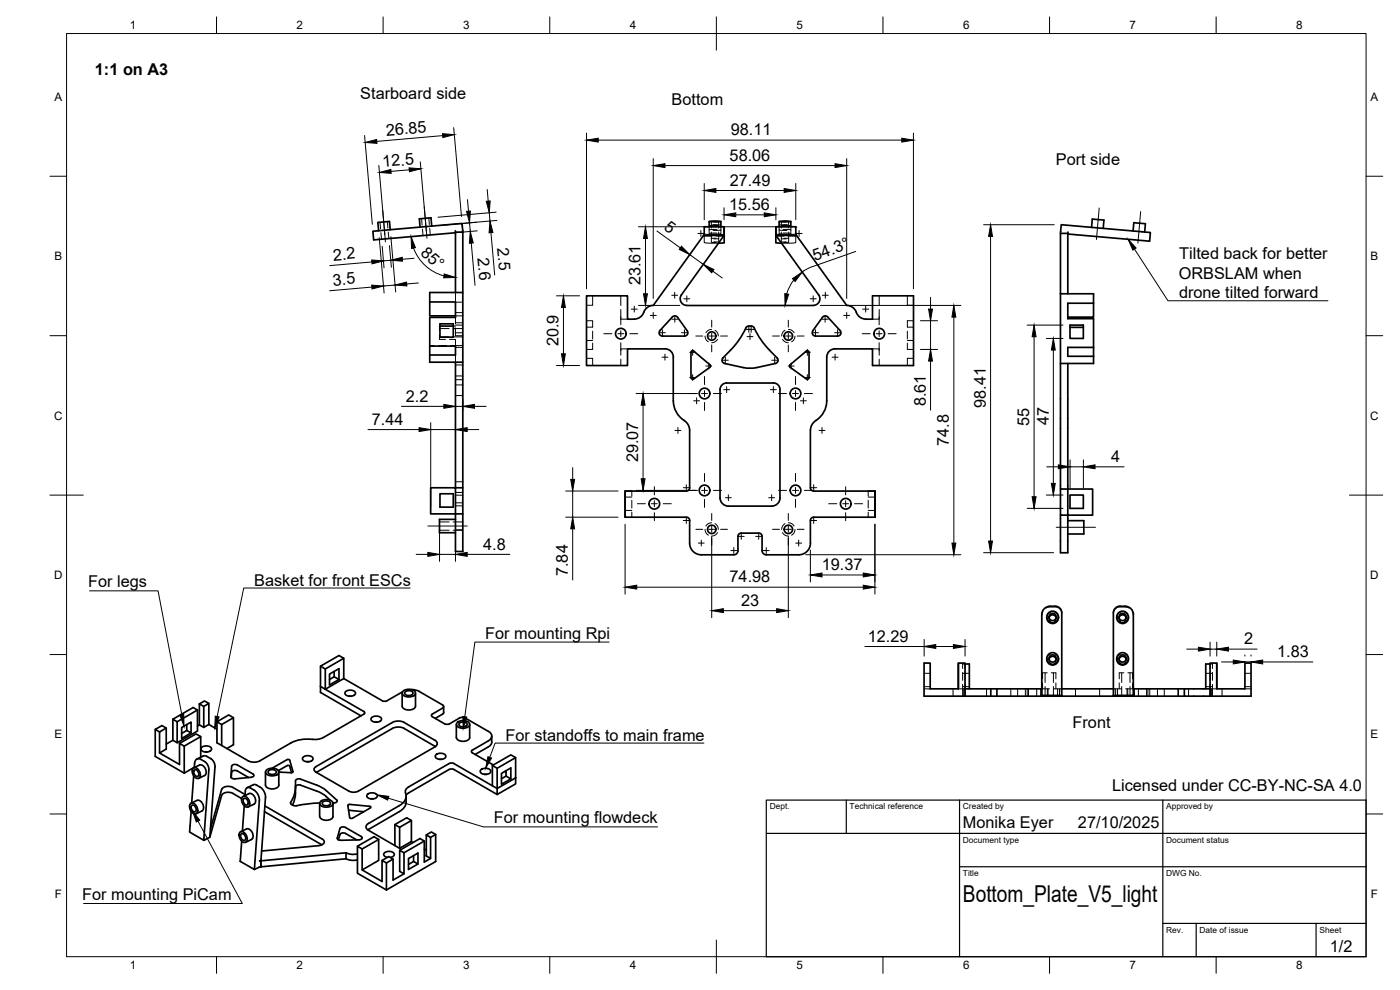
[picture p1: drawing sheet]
<svg xmlns="http://www.w3.org/2000/svg" width="420mm" height="297mm" viewBox="0 0 420 297" stroke-linecap="round" stroke-linejoin="round" font-family="sans-serif">
<!-- layer: Visible -->
<g fill="none" stroke="#000" stroke-width=".51">
<path d="M117.1 68.9l-.2-2.5-3.1 .3h-.4l.2 2.5M129.6 67.8l-.3-2.5-3.4 .3 .2 2.5M136.7 69.2v.5M138.9 69.6v95.9h-2.2v-11.3h2.2M138.9 69.6h-2.2v18.2M138.9 69.6l-.2-2.6-26.8 2.4 .2 2.6 24.6-2.2M211.2 70.6h.1M211.3 70l-.1 .6M212.8 68l.1-1.5 1.7-.2 1.7 .2v1.5M217.3 68l.1 4.8-1.7 .2M217.3 68v2.6M217.3 68h-6v2"/>
<path d="M232.9 68v2.6l12.8 17.9a2 2 0 0 1-1.6 3.1M232.9 68l-.1 2.6M232.9 68h5.9v2M233.8 68v-1.5l1.8-.2 1.7 .2v1.5M234.5 73l-1.7-.2v-2.2h6.2l15.1 21.1M238.8 70l.2 .6M239 70.6h.1M318.3 70v76.7h2.2v-37.6M318.3 70h2.2v18.1M318.3 70l.2-2.6 26.7 2.4-.2 2.6-24.5-2.2M320.5 69.6v.5M327.6 68.2l.3-2.5 3.4 .3-.2 2.5"/>
<path d="M340 69.3l.3-2.5 3.1 .3h.3l-.2 2.5M129 90.6v4.2h7.7M132 97.2h4v4h-4zM132 97.8h4M138.9 87.8h-9.9v2.8h7.7v4.6h-7.7v13.5h9.9M196.1 91.6a3.2 3.2 0 0 0-3.1 2.6l-1.1 1.1a5.5 5.5 0 0 1-3.6 .5v-7h-12.3v20.9h12.3v-5h11.3a2.48 2.48 0 0 1 2.5 2.5v13a7.3 7.3 0 0 0 3.7 6.3l1 1.5 .2 1.1v17.2a1.01 1.01 0 0 1-1 1h-18.4v7.9h18.4a.97 .97 0 0 1 1 1v6.8a3.5 3.5 0 0 0 3.5 3.5h9.7a1.23 1.23 0 0 0 1.3-1.3v-4.3a.97 .97 0 0 1 1-.9l5.2-.1a1.01 1.01 0 0 1 1 1M201.8 95.1l.5-.3 .8 .2 3.2 4.3a1.01 1.01 0 0 1-.9 1.5h-6.6a1.01 1.01 0 0 1-.9-.6 1.01 1.01 0 0 1 .2-1l3.7-4.1M206.1 91.7h38M206.1 91.6a2 2 0 0 1-1.6-3.1l12.8-17.9h-6.1l-15.2 21.1M248.4 95.1l3.7 4.1a1.01 1.01 0 0 1 .2 1 1.01 1.01 0 0 1-.9 .6M248.4 95.1l-.5-.3-.8 .2-3.2 4.3a1.01 1.01 0 0 0 .9 1.5h6.6M254.1 91.6a3.2 3.2 0 0 1 3.1 2.6l1.1 1.1a5.5 5.5 0 0 0 3.6 .5v-7h12.3v20.9h-12.3v-5h-11.3a2.47 2.47 0 0 0-2.5 2.5v13.1a7 7 0 0 1-3.3 5.9"/>
<path d="M318.3 88.1h9.9v2.9h-7.7v4.6h7.7v13.5h-9.9M321.1 97.5h4v4h-4zM321.1 98.2h4M328.2 91v4.2h-7.7M129 103.9h7.7v2.6h-7.7M136.7 108.7v37.7h2.2M213 109.4l-4.8-4.1-.7 .1-.1 .3v7.6l.3 .4h.5M213.1 109.4l.1 .4-.2 .4-4.8 3.5M218.1 114.9h14M218.1 114.9a2 2 0 0 0-2 2v32.4a2.51 2.51 0 0 0 2.5 2.6M231 105.1l2.2 2.3a1.01 1.01 0 0 1-.5 1.7l-7.3 1.4-1.8-.1-6.1-1.3M231 105.1a29 29 0 0 1-5-7.1 1.67 1.67 0 0 0-2.6 1.2 23.5 23.5 0 0 1-4.2 5.9l-2.2 2.3a1 1 0 0 0 .5 1.7"/>
<path d="M232.1 114.9a1.97 1.97 0 0 1 2 2v32.4a2.51 2.51 0 0 1-2.5 2.6h-13M237.1 109.4l4.9-4.1 .7 .1 .1 7.9-.3 .4h-.5M237.1 109.4l-.1 .4 .2 .4 4.8 3.5M328.2 104.2h-7.7v2.7h7.7M244.9 126.2l-1.2 1.2-.5 1.7v17.3a1.01 1.01 0 0 0 1 .9h18.4h-2M129.2 146.4h7.5v7.8h-7.5zM132 148.2h4v4h-4zM136.7 155.8h-4.8v4h4.8M189.6 147.3h-2v7.9M262.6 155.2h-18.4a1.01 1.01 0 0 0-1 1v6.8a3.5 3.5 0 0 1-3.5 3.5h-9.7a1.26 1.26 0 0 1-1.3-1.3v-4.2M262.6 155.2v-7.9v7.9M318.3 154.6v11.2h2.2v-11.2"/>
<path d="M318.3 146.7v7.9h2.2M320.5 156.2h4.8v4h-4.8M320.5 146.7h7.4v7.9h-7.4zM321.1 148.5h4v4h-4zM96.2 199.9l1.4 .8 5.6-3.2-1.5-.8-5.5 3.2v6.1M103.2 197.5v6.1M287.6 199v7.7M289.6 199.2h1.3v7.5M312.7 184.4v24.2h5.9M314.1 197.6a1.77 1.77 0 0 0 1.8 1.9 1.77 1.77 0 0 0 1.7-1.9M314.1 185.1a1.77 1.77 0 0 0 1.8 2 1.77 1.77 0 0 0 1.7-2M314.8 197.8a1.09 1.09 0 0 1 1.1-.9 1.09 1.09 0 0 1 1.1 .9"/>
<path d="M314.8 185.3a1.09 1.09 0 0 1 1.1-.8 1.09 1.09 0 0 1 1.1 .8M315.2 181.9h1.5M315.2 181.9a2.5 2.5 0 0 0-2.5 2.5M316.7 181.9a2 2 0 0 1 2 2l-.1 24.7M335.1 197.6a1.77 1.77 0 0 0 1.8 1.9 1.77 1.77 0 0 0 1.7-1.9M335.1 185.1a1.77 1.77 0 0 0 1.8 2 1.77 1.77 0 0 0 1.7-2M335.8 197.8a1.09 1.09 0 0 1 1.1-.9 1.09 1.09 0 0 1 1.1 .9M335.8 185.3a1.09 1.09 0 0 1 1.1-.8 1.09 1.09 0 0 1 1.1 .8M340.1 184.4v24.2h-5.9M340.1 184.4a2.5 2.5 0 0 0-2.5-2.5 2.86 2.86 0 0 0-3.2 1l-.3 1v24.7M363.2 199h2v7.7h8.4v-7.7h1.9v9.9h-12.3zM363.2 199.2h-1.3v7.5"/>
<path d="M365.2 199v7.7M46.6 218.8v8.2l8.7 5 3-1.8M47.9 219.6l-1.3-.8 2-1.1 1.3 .7v6.4l-2 1.1 6 3.5v-6.3l1.4 .8v8.1M49.9 218.4l-2 1.2v6.3M51.9 215.8l6.1-3.5 1.3 .7v6.3l-6.1 3.5-1.3-.7-2 1.2M51.9 215.8l1.3 .8v6.2M51.9 215.8v6.3M54.5 218.3l2.8-1.7v3.3l-2.8 1.7zM56 217.4v1.8M57.3 219.9l-1.3-.7-1.5 .9M59.3 217.9l.5-.4 1.4 .8 1.5-.9 2.4 1.4M59.3 213l-6.1 3.6"/>
<path d="M59.8 211.2l1.4 .7v6.4M59.8 211.2l1.6-.9 1.3 .8-1.5 .8M59.8 211.2v6.3M62.7 211.1v6.3M65.1 216.6v6.3l9.4 5.4M70.1 215.3l-1.5-.8-3.5 2.1 1.4 .8M96.2 206v1.8l12.1 7M97.6 200.7v6.1l-1.4-.8M98.9 202.3l2.8-1.7v3.3l-2.8 1.6zM100.3 201.5v1.6l1.4 .8M100.3 203.1l-1.4 .8M103.7 207.6a2.08 2.08 0 0 1 3 .2 1.78 1.78 0 0 1-3 .6z"/>
<path d="M104.7 208.9h.8M111.5 215.4a2.08 2.08 0 0 1 3 .2 1.78 1.78 0 0 1-3 .6zM112.5 216.7h.8M117.8 216.8l-23 13.2a.87 .87 0 0 0-.6 .8 .87 .87 0 0 0 .6 .9l9.9 5.7 1.4 .3 1.5-.3M117.8 218.6l-22.8 13.1M117.8 216.8l1.1-.4 1.9 .1 9.7 5.6a1.08 1.08 0 0 1 .7 1 1.08 1.08 0 0 1-.7 1l-23 13.3M117.8 218.6l1.1-.4 1.9 .1 9.9 5.7M120.7 208v3.9a2.31 2.31 0 0 0 4 0v-3.9M120.8 207.6l-4.7 2.7-1 .1-11.9-6.8-5.6 3.2 11.6 6.7 .2 .1v.5l-12.4 7.2M120.9 207.4a2.63 2.63 0 0 1 3.8 .4 1.79 1.79 0 0 1-2.5 1.3 1.15 1.15 0 0 1-1.2-.4 1.15 1.15 0 0 1-.1-1.3zM121.5 207.7a1.54 1.54 0 0 1 2.5 .3 1.45 1.45 0 0 1-2.6 0zM123.5 206.9l2.4 .6"/>
<path d="M125.9 207.5l6.9 4M132.8 211.5l.3 .2v.6l-3.3 1.9-.2 .7 3.9 2.3 .7 .1 .7-.1 3-1.7M133.1 212v2l-2.5 1.5M136.9 217.4v3.9M137.2 216.8a2.63 2.63 0 0 1 3.7 .4 1.79 1.79 0 0 1-2.4 1.3 1.15 1.15 0 0 1-1.2-.4 1.15 1.15 0 0 1-.1-1.3zM137.8 217.1a1.54 1.54 0 0 1 2.4 .3 1.45 1.45 0 0 1-2.5 0zM137.9 215.4l1.1-.2 .7 .2M139.7 215.5l6.9 3.9M140.9 217.4l.1 3.9a2.31 2.31 0 0 1-4 0M146.6 219.4a1.51 1.51 0 0 1 1 1.4 1.51 1.51 0 0 1-1 1.5M287.6 206.7h-8.4v-7.7h-1.9v9.9h78.1M287.6 206.7v-7.7h2v9.9"/>
<path d="M289.6 206.7h23l-.1 2.2M297.3 206.7v2.2M312.7 206.6l-.2 2.3M312.7 208.6l-.2 .3M318.6 208.6v.3zM318.6 206.7h15.5M334.1 208.6l.1 .3zM340.1 208.6v.2M340.1 206.6l.2 2.3M340.1 208.8l.2 .1M340.2 206.7h15.2M340.3 206.7v2.2"/>
<path d="M363.2 206.7h-7.8v2.2h7.8M55.3 223.9l4.9-2.9v6.2M58 230.5a1.44 1.44 0 0 1 2 1.1 1.09 1.09 0 0 1 .1 1.4 1.09 1.09 0 0 1-1.3 .4l-1-1.2a1.66 1.66 0 0 1 .2-1.7zM58.1 230.4l1.8-.9a1.94 1.94 0 0 1 1.7 1.1 1.94 1.94 0 0 1-.2 2.1l-1.8 .8M58.1 232.8l-.6 8.1M58.4 231a1.21 1.21 0 0 1 1.1 .6 1.21 1.21 0 0 1-.1 1.3 1.21 1.21 0 0 1-1.1-.6 1.21 1.21 0 0 1 .1-1.3zM58.4 229l-.1 1.3M58.4 229a1.19 1.19 0 0 1 .6-1.2 1.19 1.19 0 0 1 1.3 .1 3.3 3.3 0 0 1 2.4 3.1M60.2 221l-1.4-.8-4.9 2.9M60.5 224.3a2.08 2.08 0 0 1 3 .3 1.78 1.78 0 0 1-3 .5zM60.9 226.8h.6l.7 .2M60.9 226.9l-1.8 .8"/>
<path d="M61.5 225.6h.8M62.2 227l1 .6M62.7 231l-1.5 21.1M63.2 227.6l1 1.1 .3 1.4-1.5 21.1-1.9 .9M66.5 238.7l-3.5 12.4M66.5 236.9l-3.3 11.8M66.5 238.7a2.59 2.59 0 0 1 3.4-.7l2.6 1.6M66.5 236.9a2.59 2.59 0 0 1 3.4-.6l3.7 2.1M66.5 223.7v-6.3l3.6-2.1v8.1l-2 1.2M69.6 229.7l.8-.4 .8 .2 4.7 2.7 .3 .6-.8 .4-4.9 .5-.9-.2-.3-.4zM72.8 239.1a1.44 1.44 0 0 1 2 1.1 1.09 1.09 0 0 1 .1 1.4 1.09 1.09 0 0 1-1.3 .4l-.9-1.2a1.66 1.66 0 0 1 .1-1.7zM73 239l1.7-.9a1.94 1.94 0 0 1 1.8 1.1 1.94 1.94 0 0 1-.3 2.1l-1.7 .8"/>
<path d="M73.2 239.6a1.21 1.21 0 0 1 1.1 .6 1.21 1.21 0 0 1-.1 1.3 1.21 1.21 0 0 1-1.1-.7 1.21 1.21 0 0 1 .1-1.2zM73.5 238.7l.1-1.4a.98 .98 0 0 1 .5-.9 .98 .98 0 0 1 1.1 0 3.9 3.9 0 0 1 2.6 3.8M74.6 233.3l-3.4-2-.8-.2-.8 .4-.2 1.9M78.1 236.2l-1.3-.8h-.5l-2.1 .9M78.1 236.2l1.2 1.3 .4 1.8-1.4 18.8-.4 .2 .4-.1M79.9 231.1a2.63 2.63 0 0 1 3.8 .4 1.79 1.79 0 0 1-2.5 1.3 1.15 1.15 0 0 1-1.2-.4 1.15 1.15 0 0 1-.1-1.3zM80.5 231.4a1.54 1.54 0 0 1 2.5 .2 1.45 1.45 0 0 1-2.6 0zM81.7 230.5l4.4-2.6h.5l.3 .2 1 3.4M83.5 231.2l2.6-1.5h.5l.3 .2 .6 1.9M87.9 231.5l-.5 .3-3.7-.1v3.9a2.31 2.31 0 0 1-4 0v-3.9M88.7 236.1a9.7 9.7 0 0 1-1.5 4.9l.3 .3M88.7 236.1l-.1 3-.8 2.4"/>
<path d="M88.7 234.3v1.8M88.7 236.1l.5-.5 .8-.1 5.1 1.9M88.7 234.3l.5-.5 .8-.1 6.7 2.6 4.5 3.9-.3 .6-1 .1M90.9 227.2a2.08 2.08 0 0 1 3 .3 1.78 1.78 0 0 1-3 .6zM92 228.5h.7M95.1 237.3l2 1.1 2 1.7M97 221.3a8.3 8.3 0 0 1-5 .5l-2.5 .3-1.6 .5-10.4 5.9-1.9 .1-1.1-.3M110.2 238.4a2.08 2.08 0 0 1 3 .3 1.78 1.78 0 0 1-3 .5zM111.3 239.7h.7M121.9 238.9v1.8M130.8 226.5a2.08 2.08 0 0 1 3 .3 1.78 1.78 0 0 1-3 .5zM131.8 227.8h.8"/>
<path d="M136.2 229.1l11.6 6.7M136.2 229.1l-.7-.2-.7 .2-12.2 7a1.67 1.67 0 0 0-.7 2.4 3.3 3.3 0 0 1-2.1 3.2l-9.2 5.4a1.08 1.08 0 0 0-.8 1 1.08 1.08 0 0 0 .8 1l7.9 4.6v-6.3l3.5-2 1.5 .8-3.6 2-1.4-.8M136.2 230.9l-.7-.2-.7 .2-12.2 7-.7 .7M141.8 225.9l6.3 3.6M141.8 225.1l-.3 .4 .3 .4M144.3 231a2.08 2.08 0 0 1 3 .3 1.78 1.78 0 0 1-3 .5zM145.3 232.3h.8M146.6 222.3l-4.8 2.8M146.6 224.1l-4 2.3M147.6 220.9v2.1l-1 1.1M147.8 229.7v6.1l1.4 .8v1.8l-13-7.5M149.2 230.5l5.5-3.2v6.1l-5.5 3.2z"/>
<path d="M151.5 231.5l.4 .2M151.9 231.3v1.6l1.4 .8v-3.3l-2.8 1.7v3.2l2.8-1.6M151.9 232.9l-1.4 .8M154.7 233.4v1.8l-5.5 3.2M154.7 227.3l-1.4-.8-5.5 3.2 1.4 .8M57.2 241.1a1.44 1.44 0 0 1 2 1.2 1.09 1.09 0 0 1 .1 1.3 1.09 1.09 0 0 1-1.3 .4l-.9-1.1a1.66 1.66 0 0 1 .1-1.8zM57.4 243.4l-.5 6.2 4.2 2.5M57.4 241l1.7-.9a1.94 1.94 0 0 1 1.8 1.2 1.94 1.94 0 0 1-.3 2l-1.7 .9M57.6 241.6a1.21 1.21 0 0 1 1.1 .7 1.21 1.21 0 0 1-.1 1.2 1.21 1.21 0 0 1-1.1-.6 1.21 1.21 0 0 1 .1-1.3zM72 249.7a1.44 1.44 0 0 1 2 1.1 1.09 1.09 0 0 1 .2 1.4 1.09 1.09 0 0 1-1.3 .4l-1-1.2a1.66 1.66 0 0 1 .1-1.7zM72.2 249.6l1.8-.9a1.94 1.94 0 0 1 1.7 1.1 1.94 1.94 0 0 1-.2 2.1l-1.8 .8M72.5 250.2a1.21 1.21 0 0 1 1.1 .6 1.21 1.21 0 0 1-.1 1.3 1.21 1.21 0 0 1-1.1-.6 1.21 1.21 0 0 1 .1-1.3z"/>
<path d="M73.3 241.8l-.6 7.5M77.8 240.2l-1.5 20.7-4.2-2.5 .4-6M78.2 258.2l.1 .1M78.2 258.2h.1M78.2 258.2l.1 1.9M78.3 258.3v1.8M78.3 258.3h.1M78.3 258.2h-.1M79.4 243.5l17.2 10M79.5 241.8l17.2 10a1.01 1.01 0 0 1 .5 1.2 1.01 1.01 0 0 1-1.1 .6l-17.6 1.7M95.9 241.1v3.9a2.31 2.31 0 0 0 4 0v-3.9M95.9 240.9l-3.5 .3-3.7 .6-1.3-.5"/>
<path d="M96.2 240.5a2.63 2.63 0 0 1 3.7 .4 1.79 1.79 0 0 1-2.5 1.3 1.15 1.15 0 0 1-1.1-.4 1.15 1.15 0 0 1-.1-1.3zM96.8 240.8a1.54 1.54 0 0 1 2.4 .2 1.45 1.45 0 0 1-2.5 0zM99.9 240.8l.1 .1M102 248.6l.7-.5 .8 .1 5.1 3-.1 .6-.8 .2M102 250.4l.7-.5 .8 .1 3.5 2M102 248.6l-.8 2.8 .2 .5 .8 .2 5.5-.1M102 250.4l-.4 1.6M103.8 255.9v1.8M103.8 255.9l-25.5 2.4M103.8 257.7l-25.5 2.4M103.9 255.9l1.6 .4 1.8-.1M103.9 257.7l1.6 .4 1.8-.1"/>
<path d="M104.4 241.7l.5 3.6M104.4 241.7l.6-.4 6.3 .8-.2 .3-5.3 3.1h-.5l-.4-.2M104.6 243.2l4.6 .4M107.3 253.9l4.9-2.9 1.4 .9-4.9 2.8M113.6 251.9v6.3l-4.9 2.8M116 258.9v8.1M116.3 257.2a.91 .91 0 0 1-1.1-.9 .91 .91 0 0 1 1.1-.8h.9a.91 .91 0 0 1 1.1 .9 .91 .91 0 0 1-1.2 .9M118 257.8l-2 1.1-1.3-.7M118.5 253.7l1.4 .8M120 255.1l6-3.5 1.3 .8v6.3l1.9-1.1M120 255.1l1.2 .8v6.3l-1.2-.8zM121.9 240.7l-.2 1-1.2 1.4-10.1 5.9"/>
<path d="M123.5 246.2v6.3l-3.6 2v-6.3M123.5 252.5l.5 .3M124.1 256.7v1.8l-1.5 .9M124.1 258.5l1.3 .7-2.8 1.7v-3.3l2.8-1.6v3.2M127.3 252.4l-6.1 3.5M127.3 254.7l.6 .4M127.9 250.5l1.3 .8v6.3l-1.3-.8zM127.9 250.5l1.6-.9 1.2 .8-1.5 .9M130.7 250.4v8.1l-14.7 8.5M78.3 260.1l-2 .8M78.3 260.1h.1M121.2 262.2l-3.2 1.9v-6.3l-1.3-.8-2 1.2v6.3l-6-3.5v-6.3l-1.4-.8v8.1l8.7 5"/>
<circle cx="186.3" cy="100.1" r="1.6"/>
<circle cx="211.4" cy="118.1" r="1.6"/>
<circle cx="213.6" cy="100.8" r="1.26"/>
<circle cx="236.6" cy="100.8" r="1.26"/>
<circle cx="238.7" cy="118.1" r="1.6"/>
<circle cx="263.9" cy="100.1" r="1.6"/>
<circle cx="196.4" cy="151.1" r="1.6"/>
<circle cx="211.4" cy="147.1" r="1.6"/>
<circle cx="213.6" cy="158.8" r="1.26"/>
<circle cx="236.6" cy="158.8" r="1.26"/>
<circle cx="238.7" cy="147.1" r="1.6"/>
<circle cx="253.8" cy="151.1" r="1.6"/>
<circle cx="315.9" cy="197.6" r="1.75"/>
<circle cx="315.9" cy="185.1" r="1.75"/>
<circle cx="315.9" cy="185.1" r="1.09"/>
<circle cx="315.9" cy="197.6" r="1.09"/>
<circle cx="336.9" cy="185.1" r="1.09"/>
<circle cx="336.9" cy="197.6" r="1.09"/>
<circle cx="336.9" cy="197.6" r="1.75"/>
<circle cx="336.9" cy="185.1" r="1.75"/>
</g>
<!-- layer: Hidden -->
<g fill="none" stroke="#000" stroke-width=".3">
<path d="M114 66.7l.2 1.9M114.3 69.8l.2 2M116.2 66.5l.2 1.9M116.5 69.6l.2 2M126.5 65.6l.2 1.9M126.8 68.7l.2 2M128.7 65.4l.2 2M129 68.5l.1 2M138.7 67l.2 2.6M138.8 69.6l-2.1 .2M211.2 70.7l.1-.5v.5M211.3 70.6v.2"/>
<path d="M211.3 70.8l.1 2 4.2 .2M211.3 70.2l2.1 .2 3.9-.2M211.3 68.2h.1M211.3 70.8h2.4M211.3 70v.2M212.8 68v2.1l2.4-.2M212.8 66.5h3.5M212.9 67.6l2.3 .1M213.5 69.6v3.1l1.5 .1M214 67.4l2.3 .2M214.2 66.6l1.5-.1v1.9M214.9 70.8h2.3"/>
<path d="M214.9 71.5l-1.4 .1M214.9 67.5l-1.4 .1M214.9 66.4l-1.4 .1v1.9M215.2 68.8l-2.4 .2M215.7 71.6l-1.5 .1M215.7 69.6v3.1l-1.5-.1M215.7 67.6l-1.5 .1M216.3 69l-2.3 .1M216.3 70.1l-2.3 .1M216.3 68v2.1M233 70.8h2.3M233.8 68v2.1l2.4 .1"/>
<path d="M233.8 66.5h3.5M233.8 69l2.4 .1M234.5 71.6l1.5 .1M234.5 69.6v3.1l1.5-.1M234.5 67.6l1.5 .1M235 68.8l2.3 .2M235.2 71.5l1.5 .1M235.2 67.5l1.5 .1M235.2 66.4l1.5 .1v1.9M236 66.6l-1.5-.1v1.9M236.2 67.4l-2.4 .2M236.5 70.8h2.3"/>
<path d="M236.7 69.6v3.1l-1.5 .1M237.3 67.6l-2.3 .1M237.3 68v2.1l-2.3-.2M238.8 70.8v2l-4.3 .2M238.8 70.2l-2 .2-4-.2M238.8 68.2h.1M238.8 70.2v.6M238.8 70.2v.5M238.8 70v.2M238.9 70.6l.1 .1M131.9 98.6h2.9M132 97.8l-.1 1.4"/>
<path d="M136 98.6h2.9M136 97.8h.7M136.7 87.8v2.8l2.2 .1M136.7 95.2v2M136.7 98.4v2.3h2.2M136.7 99.9h2.2M136.7 96.8h2.2M136.7 94.8h2.2M136.7 93.8h2.2M136.7 97.5h2.2M176 96.2h1.9v2h-1.9M177.9 88.8v2.8h-1.9"/>
<path d="M177.9 99.4v2.3M186.3 88.8v2.9M186.3 92.9v2.9h2M213.6 98.8l-1 .3-.7 .7M214.6 99.1l.7 .6 .3 1.1M235.6 99.1l-.7 .6-.3 1.1M236.6 98.8l1 .3 .7 .7M263.9 92.9v2.9h-2M263.9 88.8v2.9M272.3 88.8v2.8h1.9M272.3 99.4v2.3M274.2 96.2h-1.9v2h1.9"/>
<path d="M129 103.7h1.5M131.6 103.7h2.4M131.9 100.4v1.4h1.8M131.9 101.1h2.9M134.9 101.8h1.8M135.2 103.7h3.7M136 101.1h2.9M136.7 101.9v2M136.7 106.5v2.2M136.7 113.9h2.2M136.7 104.2h2.2M136.7 112.8h2.2"/>
<path d="M136.7 109.5h2.2M136.7 115.5h2.2M136.7 118.7h2.2M176 107.5h1.9v2.2M176 102.2h1.9M177.9 102.9v1.9h-1.9M186.3 107.8v1.9M188.3 104.7h-2v1.9M211.6 100.8l.2 1 .8 .8M215.3 101.8l-.9 .8-.8 .2M234.8 101.8l1 .8 .8 .2M238.6 100.8l-.2 1-.8 .8"/>
<path d="M261.9 104.7h2v1.9M263.9 107.8v1.9M272.3 102.9v1.9h1.9M272.3 102.2h1.9M274.2 107.5h-1.9v2.2M131.9 156.6h2.9M131.9 159.1h2.9M136 156.6h2.9M136 159.1h2.9M136.7 159h2.2M136.7 150.9h2.2M136.7 148.6h2.2"/>
<path d="M136.7 151.8h2.2M136.7 144.6h2.2M136.7 147.8h2.2M187.6 153.1h2M187.6 149.1h2M189.6 147.3v1.6M189.6 150.1v2.3M189.6 153.7v1.5M211.6 158.8l.2 1 .8 .8M213.6 156.9l-1 .2-.7 .7M214.6 157.1l.7 .7 .3 1M215.3 159.8l-.9 .9-.8 .1"/>
<path d="M234.8 159.8l1 .9 .8 .1M235.6 157.1l-.7 .7-.3 1M236.6 156.9l1 .2 .7 .7M238.6 158.8l-.2 1-.8 .8M260.6 153.1h2M260.6 149.1h2M260.6 147.3v1.6M260.6 150.1v2.3M260.6 153.7v1.5M289.6 199.2h-.7v1.4M289.6 199v1.4M313 183.3l-.3 1.3"/>
<path d="M313.9 182.5a4.6 4.6 0 0 1 3.1-.4 1.98 1.98 0 0 1 1.6 2M314.8 185.1v.5M314.8 197.6v.4M314.8 197.8l.1 .6 .4 .6M314.8 185.3l.1 .7 .4 .5M315.3 196.2l-.9 .6-.3 1M315.3 183.7l-.9 .7-.3 .9M316.5 196.2l.9 .6 .2 1M316.5 183.7l.9 .7 .2 .9M317 197.8l-.1 .6-.4 .6M317 185.3l-.1 .7-.5 .5M317 185.1v.5"/>
<path d="M317 197.6v.4M335.8 185.1v.5M335.8 197.6v.4M335.8 197.8l.1 .6 .4 .6M335.8 185.3l.1 .7 .4 .5M336.3 196.2l-.9 .7-.3 .9M336.3 183.7l-.9 .7-.3 .9M337.5 196.2l.9 .7 .2 .9M337.5 183.7l.9 .7 .2 .9M338 197.8l-.1 .6-.4 .6M338 185.3l-.1 .7-.4 .5M338 185.1v.5"/>
<path d="M338 197.6v.4M338.9 182.5a4.6 4.6 0 0 0-3.1-.4 1.98 1.98 0 0 0-1.7 2M339.8 183.3l.3 1.3M363.2 199.2h.7v1.4M363.2 199v1.4M277.3 206.7h1.9M277.3 206h1.9M277.3 202h1.9M286 206.7v2.2M287.6 206.7h2M288.9 206h2M288.9 202h2"/>
<path d="M288.9 201.8v2.3M288.9 205.3v3.6M289.2 206.7v2.2M289.6 205.2v3.7M289.6 201.6v2.4M296.1 206.7v2.2M299.1 206.7v2.2M299.3 206.7v2.2M303.4 206.7v2.2M305.4 206.7v2.2M307.7 206.7v2.2M308.3 206.7v2.2"/>
<path d="M308.7 206.7v2.2M311.1 206.7v2.2M312.6 206.7h2.4M312.7 206.6v.1M312.9 204.9v1.8M313.6 201.9v2.9M313.6 206v2.9M314.3 201.9h-1.4v1.8M314.3 206.7v2.2M314.5 206.7v2.2M315.5 201.9h1.4v1.8M316.1 201.9v2.9"/>
<path d="M316.1 206v2.9M316.2 206.7h2.4M316.9 204.9v1.8M317.4 206.7v2.2M318 206.7v2.2M318.5 206.7l.1 2.1M318.6 208.6h.1M322.8 206.7v2.2M330 206.7v2.2M334.1 206.7h2.5M334.3 206.7l-.1 2.1M334.8 206.7v2.2"/>
<path d="M335.4 206.7v2.2M335.9 204.9v1.8M336.6 201.9v2.9M336.6 206v2.9M337.3 201.9h-1.4v1.8M337.8 206.7h2.3M338.2 206.7v2.2M338.5 206.7v2.2M338.5 201.9h1.4v1.8M339.1 201.9v2.9M339.1 206v2.9M339.9 204.9v1.8"/>
<path d="M340.1 206.6l.1 .1M341.7 206.7v2.2M344.1 206.7v2.2M344.5 206.7v2.2M345.1 206.7v2.2M347.4 206.7v2.2M349.4 206.7v2.2M353.5 206.7v2.2M353.7 206.7v2.2M356.7 206.7v2.2M361.9 206h2M361.9 202h2"/>
<path d="M363.2 205.2v3.7M363.2 206.7h2M363.2 201.6v2.4M363.6 206.7v2.2M363.9 201.8v2.3M363.9 205.3v3.6M366.8 206.7v2.2M373.6 206.7h1.9M373.6 206h1.9M373.6 202h1.9"/>
</g>
<!-- layer: Visible -->
<g fill="#000">
<circle cx="187.6" cy="155.2" r=".25"/>
<circle cx="97.6" cy="206.8" r=".25"/>
<circle cx="61.1" cy="252.1" r=".25"/>
</g>
<!-- layer: BORDER -->
<g fill="none" stroke="#000" stroke-width=".3">
<path d="M20 10.1h390v276.9h-390zM65 5.1v5M115 5.1v5M165 5.1v5M215 5.1v10M265 5.1v5M315 5.1v5M365 5.1v5M15 52.9h5M410 52.9h5M15 100.7h5M410 100.7h5"/>
<path d="M15 148.6h10M405 148.6h10M15 196.4h5M410 196.4h5M15 244.2h5M410 244.2h5M65 287v5M115 287v5M165 287v5M215 282.1v9.9M265 287v5M315 287v5"/>
<path d="M365 287v5"/>
</g>
<!-- layer: TITLEBLOCK -->
<path d="M230 240.1h180v46.9h-180zM230 250h180M254 240.1v9.9M288 240.1v46.9M349 240.1v46.9M288 260.1h122M349 277.1h61M359 277.1v9.9M395 277.1v9.9" fill="none" stroke="#000" stroke-width=".36"/>
<!-- layer: Smart Centers -->
<g fill="none" stroke="#000" stroke-width=".3">
<path d="M114.9 63.1l.8 9.5M127.3 62l.8 9.5M209.4 70h1.8M210.3 69.2v1.7M238.9 70h1.8M239.8 69.2v1.7M329.9 62.4l-.8 9.5M342.3 63.5l-.8 9.4M186.3 95v2.4M186.3 99.2v1.8M189.5 92.8h1.7M190.4 91.9v1.7"/>
<path d="M195.2 94.6h1.8M196 93.8v1.7M197.9 99.8h1.8M198.8 98.9v1.8M201.6 88.6h1.8M201.6 95.8h1.8M202.5 87.7v1.8M202.5 94.9v1.8M204.5 99.8h1.8M205.2 89.6h1.8M205.4 98.9v1.8M206.1 88.8v1.7"/>
<path d="M213.6 96.1v2M213.6 99.9v1.8M223.8 98.8h2.5M224.7 97.9v1.8M225.4 97.9v1.8M236.6 96.1v2M236.6 99.9v1.8M243.2 89.6h1.7M243.8 99.8h1.8M244.1 88.8v1.7M244.7 98.9v1.8M246.7 95.8h1.8"/>
<path d="M246.8 88.6h1.8M247.6 94.9v1.8M247.7 87.7v1.8M250.5 99.8h1.8M251.4 98.9v1.8M253.2 94.6h1.8M254.1 93.8v1.7M258.9 92.8h1.8M259.8 91.9v1.7M263.8 95v2.4M263.8 99.2v1.8M181.2 100.1h2.4"/>
<path d="M185.4 100.1h1.8M186.3 102.8v2.4M189 100.1h2.4M198.7 107.2h1.7M199.6 106.3v1.8M206.3 118.1h2.4M207 105.7h1.8M207 113.3h1.8M207.9 104.8v1.8M207.9 112.4v1.8M208.8 100.8h2.1M209.1 119.4v1.7"/>
<path d="M210.5 118.1h1.8M211.4 113v2.4M211.4 117.2v1.8M211.8 109.8h1.8M212.7 100.8h1.8M212.7 108.9v1.8M213.6 103.5v2.1M214.1 118.1h2.4M216.3 100.8h2M216.8 108.1h1.8M217.2 116.9h1.8M217.7 107.2v1.8"/>
<path d="M218.1 116v1.8M224.2 101h1.8M225.1 100.1v1.8M231.2 116.9h1.8M231.6 108.1h1.8M231.8 100.8h2.1M232.1 116v1.8M232.5 107.2v1.8M233.6 118.1h2.5M235.7 100.8h1.8M236.5 109.8h1.8M236.6 103.5v2.1"/>
<path d="M237.4 108.9v1.8M237.8 118.1h1.8M238.7 113v2.4M238.7 117.2v1.8M239.3 100.8h2M241.1 119.4v1.7M241.4 105.7h1.8M241.4 113.3h1.8M241.4 118.1h2.4M242.3 104.8v1.8M242.3 112.4v1.8M249.7 107.2h1.8"/>
<path d="M250.6 106.3v1.8M258.7 100.1h2.5M263 100.1h1.7M263.8 102.8v2.4M266.5 100.1h2.4M202.6 129.1h1.8M203.5 128.3v1.7M208.2 120.3h1.8M211.4 120.8v2.4M238.7 120.8v2.4M240.2 120.3h1.8M245.8 129.1h1.8"/>
<path d="M246.7 128.3v1.7M128.4 157.8h11.8M191.3 151.1h2.4M195.5 151.1h1.8M196.4 146v2.5M196.4 150.2v1.8M196.4 153.8v2.4M199.1 151.1h2.4M205.1 146.3h1.8M205.1 156.2h1.8M206 145.4v1.8M206 155.3v1.8"/>
<path d="M206.3 147.1h2.4M208.8 158.8h2.1M210.5 147.1h1.8M211.4 142v2.4M211.4 146.2v1.8M211.4 149.8v2.4M212.7 158.8h1.8M213.6 154.1v2.1M213.6 157.9v1.8M214.1 147.1h2.4M216.3 158.8h2M217.7 149.3h1.8"/>
<path d="M218.6 148.4v1.8M230.7 149.3h1.8M231.6 148.4v1.8M231.8 158.8h2.1M233.6 147.1h2.5M235.7 158.8h1.8M236.6 154.1v2.1M236.6 157.9v1.8M237.8 147.1h1.8M238.7 142v2.4M238.7 146.2v1.8M238.7 149.8v2.4"/>
<path d="M239.3 158.8h2M241.4 147.1h2.4M243.3 146.3h1.8M243.3 156.2h1.8M244.2 145.4v1.8M244.2 155.3v1.8M248.7 151.1h2.4M252.9 151.1h1.8M253.8 146v2.5M253.8 150.2v1.8M253.8 153.8v2.4M256.5 151.1h2.4"/>
<path d="M317 158.2h11.8M209.6 162.9h1.7M210.5 162.1v1.7M213.6 161.5v2.1M219.3 165.2h1.8M220.2 164.3v1.8M221.6 160.9h1.8M222.5 160v1.8M226.8 160.9h1.8M227.7 160v1.8M229 165.2h1.8M230 164.3v1.8"/>
<path d="M236.6 161.5v2.1M238.8 162.9h1.8M239.7 162.1v1.7"/>
</g>
<!-- layer: FD_Dimensions -->
<g fill="none" stroke="#000" stroke-width=".3">
<path d="M136.2 38.3l2.3 26.7M176 39.9v46.8M274.1 39.9v46.8M109.4 40.6l2.3 26.7M113.7 49.6l1.8 20.9M122.8 51l-5.5 .4M126.1 48.6l1.9 20.8M132.9 40.7l-19.8 1.7M140.3 59.9l.3 3.5M146.2 56.9l.3 3.5M179.5 42h91.1M196 47.6v41.9"/>
<path d="M199.6 49.7h51M211.3 55.1v10.8M214.8 57.2h20.5M238.8 55.1v10.8M254.1 47.6v41.9M111.6 78.6l-12.6 1.1M113.8 71.3l1.5 16.6M114.7 73.9l.6 6.5M116.9 73.7l.6 6.5M117.3 78.1l-2.2 .2M117.3 71l1.4 16.6M124.1 74.4a13.4 13.4 0 0 0 9.1 8.4"/>
<path d="M124.2 77.5l-3.4 .3M140.9 66.9l.2 2.6M141.4 72.9l1.2 12.7M143 66.7l-4.4 .4M143.2 69.3l-4.4 .3M146.8 63.8l.2 2.5M147.3 69.8l1.2 12.7M148.9 63.7l-17.5 1.5M149.1 66.1l-17.4 1.6M191.6 68h45.1M193.7 71.6v16.5M197.2 69.3l7 5.1"/>
<path d="M207 76.4l4.1 2.9M217.3 62.3v3.6M220.8 64.5h8.6M232.9 62.3v3.6M256.8 75.4l-13.5 4.8-2.6 1.4M295.2 67.4h21.2M297.3 70.9v91.4M111.6 86.1l-12.6 1.1M118.6 85.5l-3.5 .3M125.5 84.9l-3.4 .3M167 88.8h6.9M169.1 92.3v13.9"/>
<path d="M191.6 91.6h12.4M213.9 81.4l2.8 2M238.2 84l-1.1 1.7-1 2.5M246.1 91.6h42.3M276.2 96.2h5.2M279.3 89.2v3.5M279.3 96.2v8.6M286.3 95.2v67.7M308.3 97.5h10.7M136.7 119.8v3.3M138.9 119.8v3.3M167 109.7h6.9"/>
<path d="M190.9 118.1h18.4M276.2 104.8h5.2M279.3 108.3v14.8M310.3 101v48M314 101.5h5M316.1 105v40M110.4 128.9h15.4M120.5 121.9h12.7M129.3 126.8v25.3M129.3 128.9h7.4M136.7 126.8v25.3M136.7 121.9h2.2"/>
<path d="M140.2 128.9h3.5M142.4 121.9h3.5M193 121.6v22M321.1 138v8.4M325.1 138v8.4M131.9 157.9v10.5M136.7 157.9v10.5M169.8 147.3h15.7M169.8 155.2h15.7M171.9 140.3v3.5M171.9 147.3v7.9M171.9 158.7v15.3"/>
<path d="M187.6 157.3v21M190.9 147.1h18.4M262.6 157.3v21M308.3 152.5h10.7M314 148.5h5M314.1 140.1h3.5M321.1 140.1h4M328.6 140.1h8.8M124.9 166.3h3.5M131.9 166.3h4.8M140.2 166.3h12.8M191.1 176.2h68"/>
<path d="M213.6 160.9v24.4M236.6 160.9v24.4M241.8 166.4h46.6M243.2 165v9.6M246.7 172.5h12.4M295.2 165.8h21M217.1 183.2h16M259.5 194h17.8M277.3 191.9v5M280.8 194h5.3M289.6 191.9v5M356.2 194.8h3.5"/>
<path d="M363.2 192.7v4.2M363.2 194.8h2M365.2 192.7v4.2M366.6 198.6h3.5M368.7 194.8h8.6M373.6 196.5v.4M373.6 198.6h1.9M375.5 196.5v.4M378.9 198.6h15.1"/>
</g>
<g fill="#000" stroke="#000" stroke-width=".3">
<path d="M109.6 42.7l3.4-.8 .1 1.1zM113.9 51.7l3.4-.9 .1 1.2zM122.8 50.4l3.5 .2-3.4 .9zM132.8 40.1l3.5 .3-3.4 .9zM176 42l3.5-.5v1.1zM196 49.7l3.6-.6v1.2zM211.3 57.2l3.5-.6v1.1zM235.3 56.6l3.5 .6-3.5 .5zM250.6 49.1l3.5 .6-3.5 .6zM270.6 41.5l3.5 .5-3.5 .6zM111.5 78l3.6 .3-3.4 .9zM117.3 78.1l3.4-.9 .1 1.2z"/>
<path d="M123.4 71l1.3 3.3-1.2 .3zM140 63.4l1.2-.1-.3 3.6zM141.1 69.5l.9 3.4-1.1 .1zM145.9 60.4l1.2-.1-.3 3.5zM147 66.3l.9 3.5-1.1 .1zM193.7 68l.6 3.6h-1.2zM204.5 73.9l2.5 2.5-3.2-1.6zM217.3 64.5l3.5-.6v1.1zM229.4 63.9l3.5 .6-3.5 .5zM297.3 67.4l.6 3.5h-1.2zM111.5 85.5l3.6 .3-3.4 .9zM118.6 85.5l3.4-.9 .1 1.2z"/>
<path d="M133.3 82.2l3.4 1-3.5 .2zM169.1 88.8l.6 3.5h-1.2zM193.1 88.1h1.2l-.6 3.5zM211.1 79.3l3.1 1.6-.6 .9zM235.5 88.1l1.2 .2-1.1 3.3zM237.8 83.6l2.9-2-2.1 2.9zM278.7 92.7h1.1l-.5 3.5zM286.3 91.6l.6 3.6h-1.2zM168.5 106.2h1.2l-.6 3.5zM279.3 104.8l.5 3.5h-1.1zM310.3 97.5l.6 3.5h-1.1zM316.1 101.5l.6 3.5h-1.2z"/>
<path d="M125.8 128.3l3.5 .6-3.5 .6zM133.2 121.3l3.5 .6-3.5 .6zM136.7 128.9l3.5-.6v1.2zM138.9 121.9l3.5-.6v1.2zM193 118.1l.6 3.5h-1.2zM317.6 139.5l3.5 .6-3.5 .5zM325.1 140.1l3.5-.6v1.1zM171.3 143.8h1.1l-.5 3.5zM171.9 155.2l.5 3.5h-1.1zM192.4 143.6h1.2l-.6 3.5zM309.8 149h1.1l-.6 3.5zM315.5 145h1.2l-.6 3.5z"/>
<path d="M128.4 165.7l3.5 .6-3.5 .6zM136.7 166.3l3.5-.6v1.2zM187.6 176.2l3.5-.6v1.1zM243.2 172.5l3.5-.6v1.2zM259.1 175.6l3.5 .6-3.5 .5zM259.1 171.9l3.5 .6-3.5 .6zM285.7 162.9h1.2l-.6 3.5zM296.7 162.3h1.2l-.6 3.5zM213.6 183.2l3.5-.6v1.2zM233.1 182.6l3.5 .6-3.5 .6zM277.3 194l3.5-.6v1.1zM286.1 193.4l3.5 .6-3.5 .5z"/>
<path d="M359.7 194.2l3.5 .6-3.5 .6zM365.2 194.8l3.5-.6v1.2zM370.1 198l3.5 .6-3.5 .6zM375.5 198.6l3.4-.6v1.2z"/>
</g>
<!-- layer: Leaders -->
<path d="M338.6 71.8l2.4 2.6-1 .6zM54 214.6l1.1-.3 .1 3.6zM64.6 214.9l1.1 .2-1.2 3.3zM138.9 215l1.2 .1-1.1 3.4zM146.4 227l1.1 .4-1.7 3.1zM57.8 243.3l2.1 2.8-1 .5zM113.2 238.5l3.5 .4-.3 1.2z" fill="#000" stroke="#000" stroke-width=".3"/>
<path d="M340.5 74.7l10 15.5h48M26.9 177.3h20.5l7.2 37.1M123.1 176.4h-49.9l-8 38.6M182.8 192.6h-40.3l-3 22.5M116.5 239.5l28.6 8.6h52.3M211.3 223h-62.7l-1.6 4.3M59.4 246.4l13.3 24.7h-47.6" fill="none" stroke="#000" stroke-width=".3"/>
<text font-size="7" x="289" y="270.6">Bottom_Plate_V5_light</text>
<g font-size="4.9">
<text x="28.5" y="22.5">1:1 on A3</text>
<text x="108.1" y="29.8">Starboard side</text>
<text x="201.6" y="31.5">Bottom</text>
<text x="116" y="40.7" transform="rotate(-5 116 40.7)">26.85</text>
<text x="219.3" y="40.6">98.11</text>
<text x="114.9" y="50.2" transform="rotate(-5 114.9 50.2)">12.5</text>
<text x="219" y="48.2">58.06</text>
<text x="316.9" y="49.5">Port side</text>
<text x="219" y="55.7">27.49</text>
<text x="218.8" y="63">15.56</text>
<text x="199" y="68.8" transform="rotate(36 199 68.8)">5</text>
<text x="126" y="76.2" transform="rotate(42 126 76.2)">85°</text>
<text x="143.3" y="77.5" transform="rotate(85 143.3 77.5)">2.6</text>
<text x="149.2" y="74.4" transform="rotate(85 149.2 74.4)">2.5</text>
<text x="353.9" y="77.8">Tilted back for better</text>
<text x="100.1" y="78.2" transform="rotate(-5 100.1 78.2)">2.2</text>
<text x="244.5" y="78.2" transform="rotate(-19 244.5 78.2)">54.3°</text>
<text x="353.8" y="83.7">ORBSLAM when</text>
<text x="100" y="85.7" transform="rotate(-5 100 85.7)">3.5</text>
<text x="192.3" y="85.6" transform="rotate(-90 192.3 85.6)">23.61</text>
<text x="353.8" y="89.5">drone tilted forward</text>
<text x="167.6" y="103.9" transform="rotate(-90 167.6 103.9)">20.9</text>
<text x="121.8" y="120.5">2.2</text>
<text x="277.8" y="121.9" transform="rotate(-90 277.8 121.9)">8.61</text>
<text x="295.8" y="122.4" transform="rotate(-90 295.8 122.4)">98.41</text>
<text x="111.6" y="127.5">7.44</text>
<text x="308.9" y="127.7" transform="rotate(-90 308.9 127.7)">55</text>
<text x="314.7" y="127.7" transform="rotate(-90 314.7 127.7)">47</text>
<text x="284.8" y="133.8" transform="rotate(-90 284.8 133.8)">74.8</text>
<text x="191.5" y="138.7" transform="rotate(-90 191.5 138.7)">29.07</text>
<text x="333.5" y="138.7">4</text>
<text x="145" y="164.9">4.8</text>
<text x="170.4" y="172.9" transform="rotate(-90 170.4 172.9)">7.84</text>
<text x="246.6" y="171.1">19.37</text>
<text x="26.5" y="176.2">For legs</text>
<text x="76.3" y="175.7">Basket for front ESCs</text>
<text x="218.9" y="174.7">74.98</text>
<text x="222.4" y="181.8">23</text>
<text x="145.6" y="191.6">For mounting Rpi</text>
<text x="260.4" y="192.5">12.29</text>
<text x="373.4" y="193.4">2</text>
<text x="383.3" y="197.2">1.83</text>
<text x="321.9" y="218.4">Front</text>
<text x="151.7" y="222.3">For standoffs to main frame</text>
<text x="333.8" y="237.2">Licensed under CC-BY-NC-SA 4.0</text>
<text x="148.2" y="247.1">For mounting flowdeck</text>
<text x="289" y="248.5">Monika Eyer</text>
<text x="323.5" y="248.5">27/10/2025</text>
<text x="24.7" y="270.1">For mounting PiCam</text>
<text x="399.1" y="285.7">1/2</text>
</g>
<g font-size="3.5">
<text x="39" y="8.8">1</text>
<text x="89" y="8.8">2</text>
<text x="139" y="8.8">3</text>
<text x="189" y="8.8">4</text>
<text x="239" y="8.8">5</text>
<text x="289" y="8.8">6</text>
<text x="339" y="8.8">7</text>
<text x="389" y="8.8">8</text>
<text x="16.3" y="30.2">A</text>
<text x="411.3" y="30.2">A</text>
<text x="16.3" y="78">B</text>
<text x="411.3" y="78">B</text>
<text x="16.2" y="125.9">C</text>
<text x="411.2" y="125.9">C</text>
<text x="16.2" y="173.7">D</text>
<text x="411.2" y="173.7">D</text>
<text x="16.3" y="221.6">E</text>
<text x="411.3" y="221.6">E</text>
<text x="16.4" y="269.4">F</text>
<text x="411.4" y="269.4">F</text>
<text x="39" y="290.8">1</text>
<text x="89" y="290.8">2</text>
<text x="139" y="290.8">3</text>
<text x="189" y="290.8">4</text>
<text x="239" y="290.8">5</text>
<text x="289" y="290.8">6</text>
<text x="339" y="290.8">7</text>
<text x="389" y="290.8">8</text>
</g>
<g font-size="2.5">
<text x="231" y="242.9">Dept.</text>
<text x="255" y="242.9">Technical reference</text>
<text x="289" y="242.9">Created by</text>
<text x="350" y="242.9">Approved by</text>
<text x="289" y="252.8">Document type</text>
<text x="350" y="252.8">Document status</text>
<text x="289" y="262.9">Title</text>
<text x="350" y="262.9">DWG No.</text>
<text x="350" y="279.9">Rev.</text>
<text x="360" y="279.9">Date of issue</text>
<text x="396" y="279.9">Sheet</text>
</g>
</svg>
